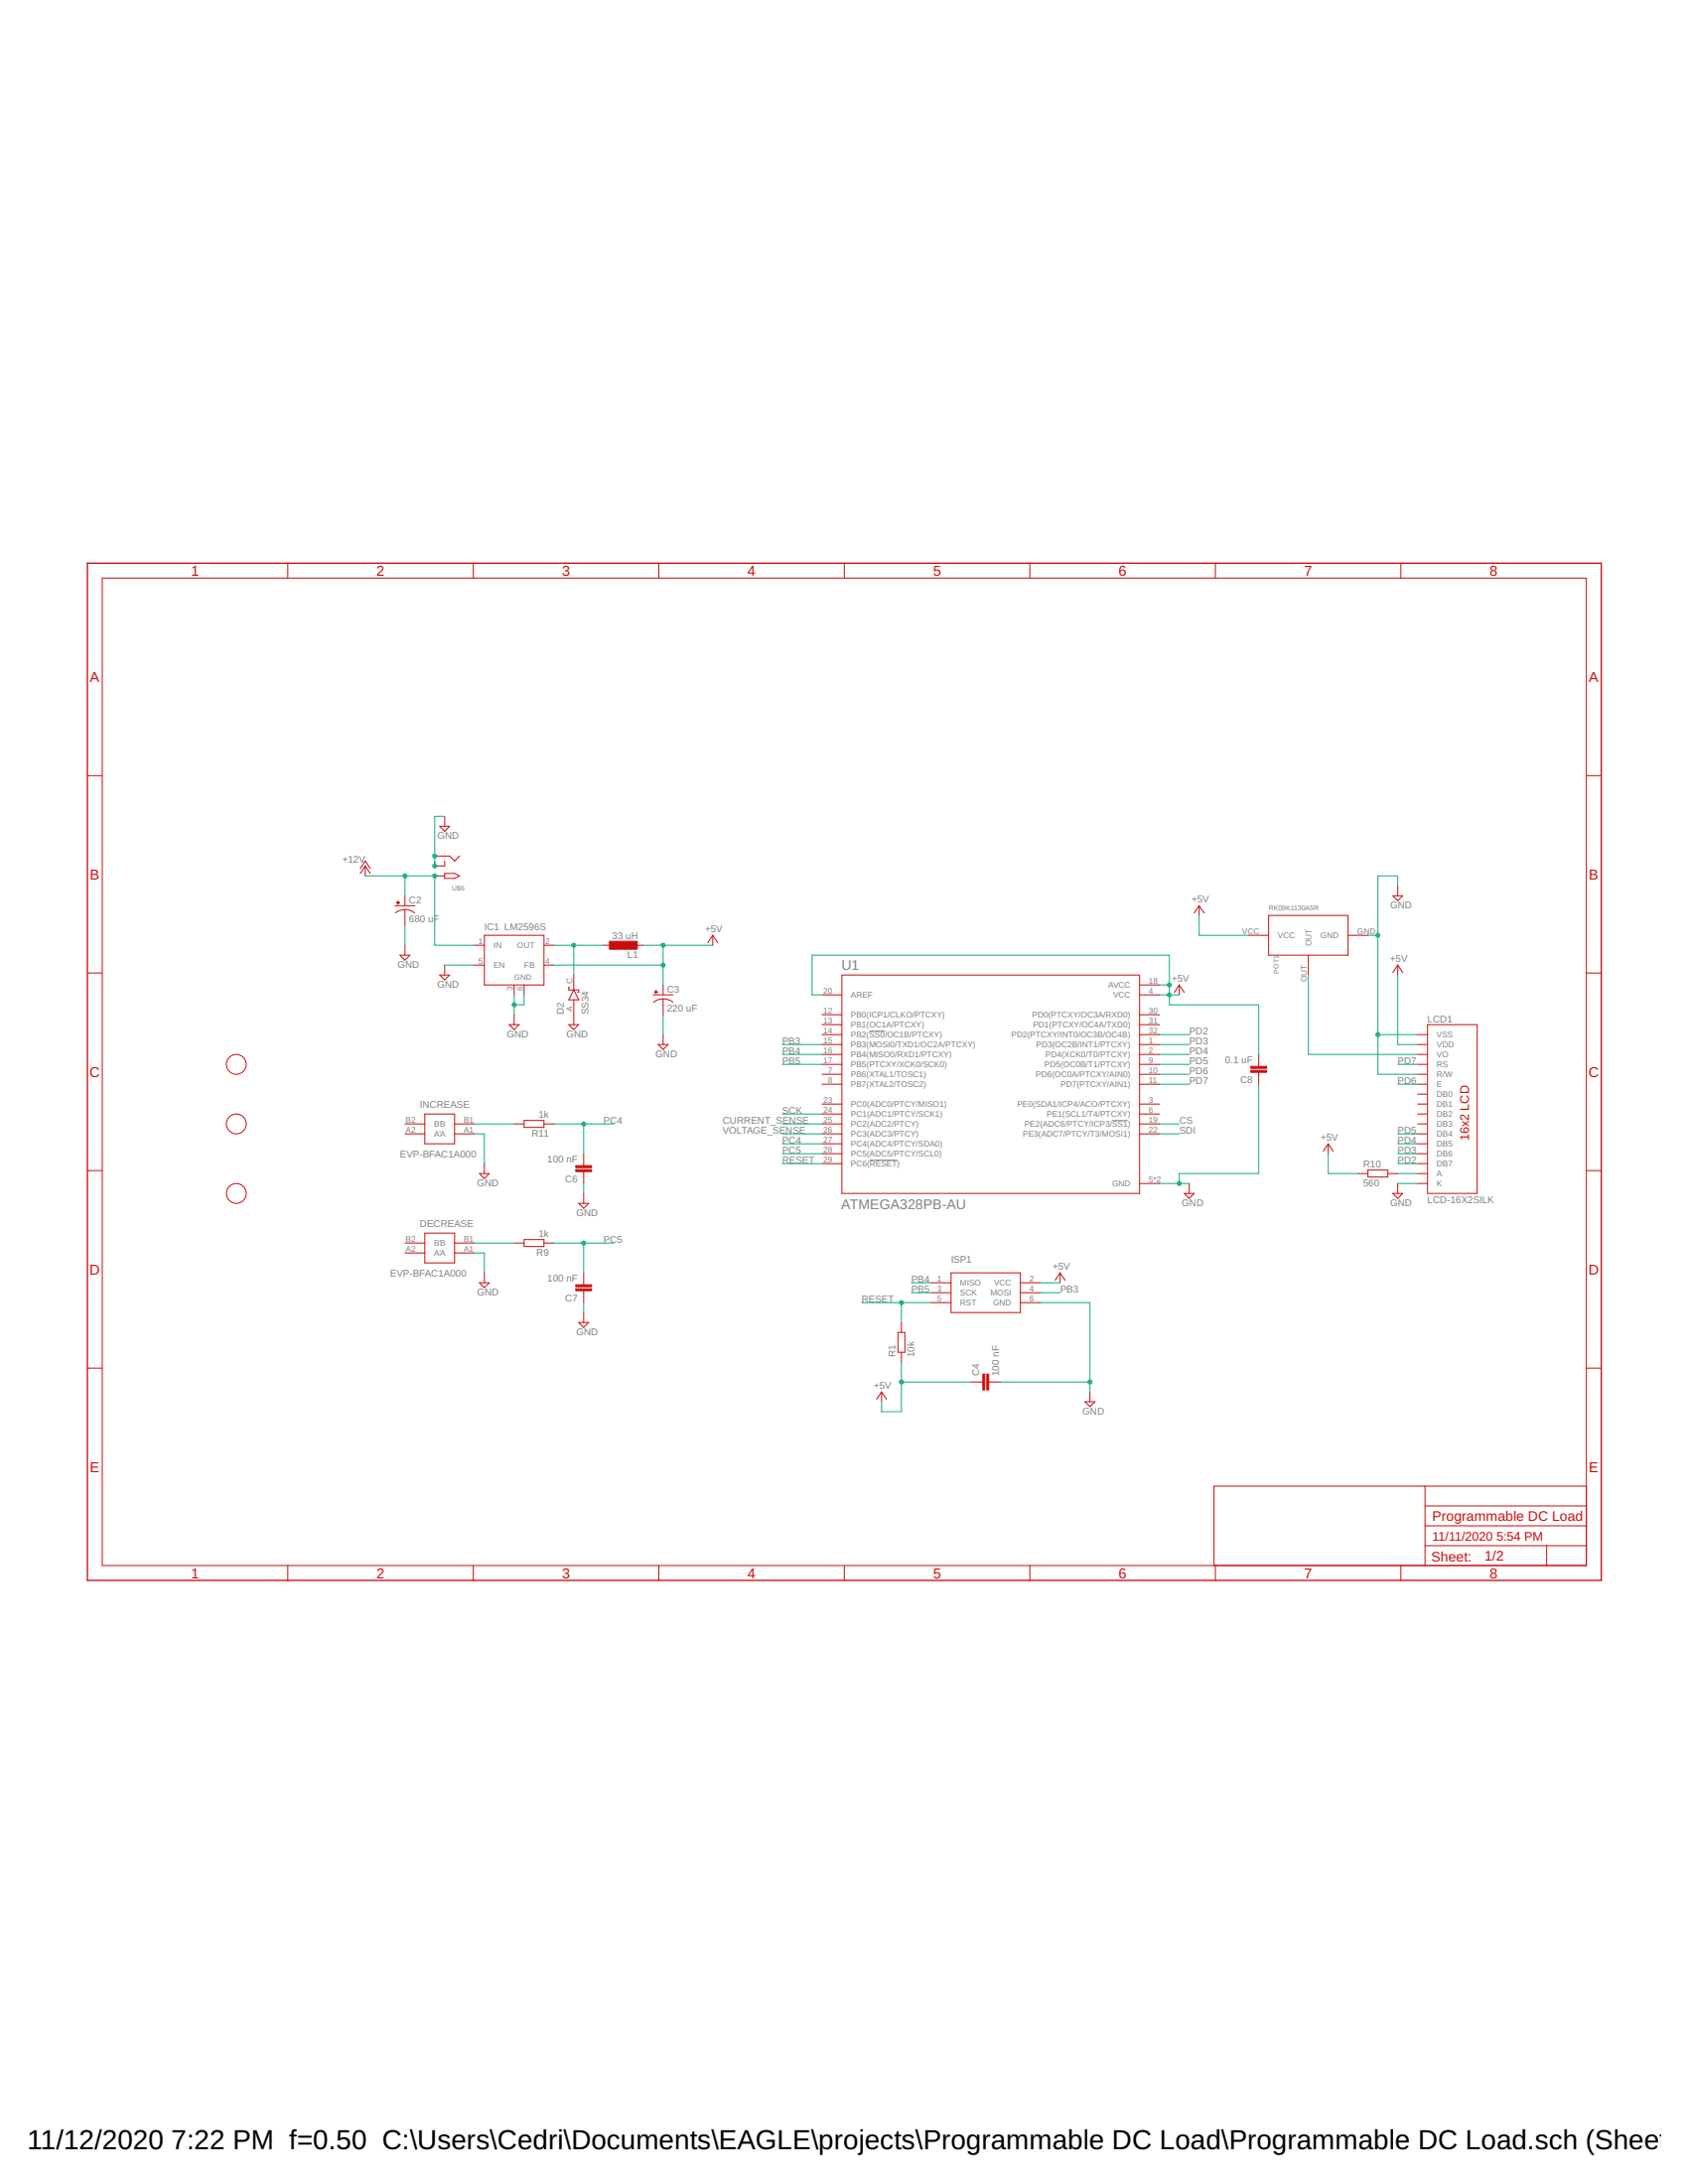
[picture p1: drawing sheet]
<svg xmlns="http://www.w3.org/2000/svg" width="216mm" height="279mm" viewBox="0 0 216 279" stroke-linecap="round" stroke-linejoin="round" font-family="sans-serif">
<path d="M111.2 131.9h2M111.3 148.4h3.5M142.2 143.3h2" fill="none" stroke="#808080" stroke-width=".13"/>
<g fill="none" stroke="#c90d0c" stroke-width=".13">
<path d="M13.1 74h189.8v126.3h-189.8zM36.8 72.1v1.9M60.5 72.1v1.9M84.3 72.1v1.9M108 72.1v1.9M131.7 72.1v1.9M155.4 72.1v1.9M179.2 72.1v1.9M11.2 99.2h1.9M202.9 99.2h1.9M46.1 111.1l.6-.9 .6 .9M46.7 110.8l.6 .9"/>
<path d="M46.7 110.8l-.6 .9M46.7 110.8v1.3M50.5 115.9h2.6M51.8 116.4a2.02 2.02 0 0 1 1.2 .4M51.8 116.4a2.2 2.2 0 0 0-1.2 .4M51.8 114.6v1.3M51.8 116.4v2M55.6 109.5h1.9l.6 .7 .7-.7M55.6 112.1h1.3M56.2 105.7h1.3l-.6 .6zM56.9 104.4v1.3M56.9 110.2v.6h-1.3"/>
<path d="M56.9 111.7h1.2l.7 .4-.7 .3h-1.2zM62 119.7h7.6v6.3h-7.6zM91.2 119.7l.6 .9M91.2 119.7l-.7 .9M91.2 119.7v1.2M153.4 115.9l.6 .9M153.4 115.9l-.7 .9M153.4 115.9v1.2M159.7 119.7h2.6M162.3 117.1h10.1v5.1h-10.1zM172.4 119.7h2.6M178.1 114.6h1.3l-.6 .6z"/>
<path d="M178.8 113.3v1.3M11.2 124.5h1.9M51.2 122.2h1.2l-.6 .6zM51.8 120.9v1.3M56.2 124.7h1.3l-.6 .7zM56.9 123.5v1.2M60.7 120.9h1.3M60.7 123.5h1.3M65.1 131.1h1.3l-.6 .6zM65.8 126v1.3M65.8 129.8v1.3M67 126v1.3"/>
<path d="M69.6 120.9h1.2M69.6 123.5h1.2M72.7 131.1h1.3l-.6 .6zM72.9 126.3h-.2v.3h1.3v.4h-.1M73.4 126.6l.6 1.3h-1.3zM73.4 124.7v1.9M73.4 127.9v3.2M77.2 120.9h1.3M81 120.9h1.3M83.5 127.3h2.6M84.2 133.6h1.2l-.6 .7zM84.8 127.8a2.02 2.02 0 0 1 1.3 .4"/>
<path d="M84.8 127.8a1.91 1.91 0 0 0-1.2 .4M84.8 126v1.3M84.8 127.8v2M84.8 132.4v1.2M105.1 131.1h2.6M105.1 138.7h2.6M105.1 137.4h2.6M105.1 136.2h2.6M105.1 133.6h2.6M105.1 134.9h2.6M105.1 132.4h2.6M105.1 127.3h2.6"/>
<path d="M105.1 129.8h2.6M107.7 124.7h38.1v28h-38.1zM145.8 131.1h2.5M145.8 138.7h2.5M145.8 137.4h2.5M145.8 136.2h2.5M145.8 133.6h2.5M145.8 134.9h2.5M145.8 132.4h2.5M145.8 126h2.5M145.8 127.3h2.5M145.8 129.8h2.5"/>
<path d="M150.8 126l.7 1M150.8 126l-.6 1M150.8 126v1.3M161 134.9v1.5M161 137.2v1.5M167.3 122.2v2.5M178.8 123.5v1.2M178.8 123.5l.6 .9M178.8 123.5l-.7 .9M181.3 140h1.3M181.3 138.7h1.3M181.3 137.4h1.3"/>
<path d="M181.3 136.2h1.3M181.3 133.6h1.3M181.3 134.9h1.3M181.3 132.4h1.3M182.6 131.1h6.3v21.6h-6.3zM202.9 124.5h1.9M11.2 149.8h1.9M51.8 143.8h2.5M51.8 145.1h2.5M51.8 159h2.5M54.3 142.5h3.8v3.8h-3.8zM54.3 157.8h3.8v3.8h-3.8z"/>
<path d="M58.1 143.8h2.6M58.1 145.1h2.6M58.1 159h2.6M61.3 150.1h1.3l-.6 .7zM62 148.9v1.2M65.8 143.8h1.2M65.8 159h1.2M67 143.3h2.6v.9h-2.6zM67 158.6h2.6v.9h-2.6zM69.6 143.8h1.2M69.6 159h1.2M74 153.9h1.3l-.6 .7z"/>
<path d="M74.7 147.6v1.5M74.7 149.9v1.5M74.7 152.7v1.2M105.1 141.2h2.6M105.1 142.5h2.6M105.1 143.8h2.6M105.1 145.1h2.6M105.1 146.3h2.6M105.1 147.6h2.6M105.1 148.9h2.6M145.8 141.2h2.5M145.8 142.5h2.5"/>
<path d="M145.8 143.8h2.5M145.8 145.1h2.5M145.8 151.4h2.5M151.5 152.7h1.2l-.6 .6zM152.1 151.4v1.3M169.9 146.3l.6 1M169.9 146.3l-.7 1M169.9 146.3v1.3M173.7 150.1h1.3M175 149.7h2.5v.9h-2.5zM177.5 150.1h1.3M178.1 152.7h1.3l-.6 .6z"/>
<path d="M178.8 151.4v1.3M181.3 150.1h1.3M181.3 141.2h1.3M181.3 142.5h1.3M181.3 143.8h1.3M181.3 145.1h1.3M181.3 146.3h1.3M181.3 147.6h1.3M181.3 148.9h1.3M181.3 151.4h1.3M202.9 149.8h1.9M11.2 175h1.9"/>
<path d="M51.8 160.3h2.5M58.1 160.3h2.6M61.3 164.1h1.3l-.6 .6zM62 162.8v1.3M74 169.2h1.3l-.6 .6zM74.7 162.8v1.6M74.7 165.1v1.5M74.7 167.9v1.3M112.8 178.1l.6 .9M112.8 178.1l-.7 .9M112.8 178.1v1.2M114.9 170.5h.8v2.5h-.8z"/>
<path d="M115.3 169.2v1.3M115.3 173v1.3M119.1 164.1h2.5M119.1 165.4h2.5M119.1 166.6h2.5M121.6 162.8h8.9v5.1h-8.9zM124.2 176.8h1.5M126.5 176.8h1.5M130.5 164.1h2.6M130.5 165.4h2.6M130.5 166.6h2.6M135.6 162.8l.6 1"/>
<path d="M135.6 162.8l-.6 1M135.6 162.8v1.3M138.8 179.3h1.2l-.6 .7zM139.4 178.1v1.2M202.9 175h1.9M182.3 197.7h20.6M182.3 190.1v10.2M182.3 195.2h20.6M182.3 192.7h20.6M197.8 197.7v2.6M202.9 190.1h-47.6v10.2M36.8 200.3v1.9"/>
<path d="M60.5 200.3v1.9M84.3 200.3v1.9M108 200.3v1.9M131.7 200.3v1.9M155.4 200.3v1.9M179.2 200.3v1.9"/>
<circle cx="30.2" cy="136.2" r="1.27"/>
<circle cx="30.2" cy="143.8" r="1.27"/>
<circle cx="30.2" cy="152.7" r="1.27"/>
</g>
<path d="M11.2 72.1h193.6v130.1h-193.6z" fill="none" stroke="#c90d0c" stroke-width=".17"/>
<g fill="#c90d0c" stroke="#c90d0c" stroke-width=".13">
<path d="M50.7 115.5h.4z"/>
<path d="M50.9 115.3v.4z"/>
<path d="M126.2 175.8h.3v2h-.3z"/>
<path d="M125.7 175.8h.3v2h-.3z"/>
<path d="M73.6 149.1h2.1v.3h-2.1z"/>
<path d="M73.6 149.6h2.1v.3h-2.1z"/>
<path d="M73.6 164.4h2.1v.2h-2.1z"/>
<path d="M73.6 164.9h2.1v.2h-2.1z"/>
<path d="M160 136.4h2v.3h-2z"/>
<path d="M160 136.9h2v.3h-2z"/>
<path d="M78 120.4h3.5v1h-3.5z"/>
<path d="M83.7 126.9h.4z"/>
<path d="M83.9 126.7v.4z"/>
</g>
<g fill="none" stroke="#0dab76" stroke-width=".13">
<path d="M46.7 112.1h8.9v8.8h5.1M51.8 112.1v2.5M51.8 118.4v2.5M56.9 104.4h-1.3v6.4M153.4 117.1v2.6h6.3M175 119.7h1.2M178.8 113.3v-1.2h-2.6v25.3h5.1M56.9 123.5h3.8M65.8 127.3v2.5M67 127.3v1.2h-1.2M70.8 123.5h14M70.8 120.9h6.4"/>
<path d="M73.4 120.9v3.8M82.3 120.9h8.9M84.8 120.9v5.1M84.8 129.8v2.6M100.1 134.9h5M100.1 133.6h5M100.1 136.2h5M105.1 127.3h-1.2v-5.1h45.7v6.3h11.4v6.4M148.3 137.4h3.8M148.3 132.4h3.8M148.3 134.9h3.8M148.3 133.6h3.8"/>
<path d="M148.3 136.2h3.8M148.3 138.7h3.8M148.3 127.3h2.5M148.3 126h1.3M161 138.7v11.4h-10.2v1.3M167.3 124.7v10.2h14M176.2 132.4h5.1M178.8 124.7v8.9h2.5M178.8 136.2h2.5M178.8 138.7h2.5M60.7 145.1h1.3v3.8M60.7 143.8h5.1"/>
<path d="M60.7 159h5.1M70.8 143.8h7.7M70.8 159h7.7M74.7 143.8v3.8M74.7 151.4v1.3M74.7 159v3.8M100.1 145.1h5M100.1 143.8h5M100.1 142.5h5M100.1 148.9h5M100.1 147.6h5M100.1 146.3h5"/>
<path d="M148.3 145.1h2.5M148.3 151.4h3.8M148.3 143.8h2.5M169.9 147.6v2.5h3.8M178.8 145.1h2.5M178.8 151.4h2.5M178.8 150.1h2.5M178.8 148.9h2.5M178.8 147.6h2.5M178.8 146.3h2.5M60.7 160.3h1.3v2.5M74.7 166.6v1.3"/>
<path d="M110.2 166.6h8.9M115.3 176.8h8.9M115.3 166.6v2.6M115.3 174.3v6.3h-2.5v-1.3M116.6 165.4h2.5M116.6 164.1h2.5M128 176.8h11.4M133.1 166.6h6.3v11.5M133.1 165.4h2.5M133.1 164.1h2.5"/>
</g>
<g fill="#0dab76" stroke="#0dab76" stroke-width=".13">
<circle cx="150.8" cy="151.4" r=".25"/>
<circle cx="55.6" cy="110.8" r=".25"/>
<circle cx="55.6" cy="109.5" r=".25"/>
<circle cx="65.8" cy="128.5" r=".25"/>
<circle cx="139.4" cy="176.8" r=".25"/>
<circle cx="176.2" cy="132.4" r=".25"/>
<circle cx="176.2" cy="119.7" r=".25"/>
<circle cx="115.3" cy="166.6" r=".25"/>
<circle cx="84.8" cy="120.9" r=".25"/>
<circle cx="84.8" cy="123.5" r=".25"/>
<circle cx="115.3" cy="176.8" r=".25"/>
<circle cx="149.6" cy="126" r=".25"/>
<circle cx="149.6" cy="127.3" r=".25"/>
<circle cx="51.8" cy="112.1" r=".25"/>
<circle cx="55.6" cy="112.1" r=".25"/>
<circle cx="74.7" cy="143.8" r=".25"/>
<circle cx="74.7" cy="159" r=".25"/>
<circle cx="73.4" cy="120.9" r=".25"/>
</g>
<g font-size="3.5">
<text x="3.5" y="274.9">11/12/2020</text>
<text x="21.9" y="274.9">7:22 PM f=0.50 C:\Users\Cedri\Documents\EAGLE\projects\Programmable DC Load\Programmable DC Load.sch (Sheet: 1</text>
</g>
<g font-size="1.8" fill="#c90d0c">
<text x="24.4" y="73.7">1</text>
<text x="48.2" y="73.7">2</text>
<text x="71.9" y="73.7">3</text>
<text x="95.6" y="73.7">4</text>
<text x="119.3" y="73.7">5</text>
<text x="143.1" y="73.7">6</text>
<text x="166.8" y="73.7">7</text>
<text x="190.5" y="73.7">8</text>
<text x="11.5" y="87.2">A</text>
<text x="203.2" y="87.2">A</text>
<text x="11.5" y="112.5">B</text>
<text x="203.2" y="112.5">B</text>
<text x="11.5" y="137.8">C</text>
<text x="203.2" y="137.8">C</text>
<text x="11.5" y="163">D</text>
<text x="203.2" y="163">D</text>
<text x="11.5" y="188.3">E</text>
<text x="203.2" y="188.3">E</text>
<text x="183.2" y="194.6">Programmable DC Load</text>
<text x="24.4" y="201.9">1</text>
<text x="48.2" y="201.9">2</text>
<text x="71.9" y="201.9">3</text>
<text x="95.6" y="201.9">4</text>
<text x="119.3" y="201.9">5</text>
<text x="143.1" y="201.9">6</text>
<text x="166.8" y="201.9">7</text>
<text x="183.1" y="199.7">Sheet:</text>
<text x="189.9" y="199.6">1/2</text>
<text x="190.5" y="201.9">8</text>
</g>
<g font-size="1.8" fill="#808080">
<text x="107.6" y="124">U1</text>
<text x="107.6" y="154.7">ATMEGA328PB-AU</text>
</g>
<g font-size="1.6" fill="#c90d0c">
<text x="187.9" y="145.9" transform="rotate(-90 187.9 145.9)">16x2 LCD</text>
<text x="183.2" y="197.1">11/11/2020</text>
<text x="191.4" y="197.1">5:54 PM</text>
</g>
<g font-size="1.2" fill="#808080">
<text x="55.9" y="107.3">GND</text>
<text x="43.8" y="110.4">+12V</text>
<text x="52.3" y="118">680 uF</text>
<text x="52.3" y="115.5">C2</text>
<text x="62" y="119">IC1 LM2596S</text>
<text x="90.2" y="119.3">+5V</text>
<text x="152.4" y="115.5">+5V</text>
<text x="177.8" y="116.2">GND</text>
<text x="50.8" y="123.8">GND</text>
<text x="78.3" y="120.2">33 uH</text>
<text x="80.2" y="122.6">L1</text>
<text x="149.9" y="125.6">+5V</text>
<text x="177.8" y="123.1">+5V</text>
<text x="55.9" y="126.3">GND</text>
<text x="72.1" y="129.8" transform="rotate(-90 72.1 129.8)">D2</text>
<text x="75.3" y="129.8" transform="rotate(-90 75.3 129.8)">SS34</text>
<text x="85.3" y="129.4">220 uF</text>
<text x="85.3" y="127">C3</text>
<text x="182.6" y="130.8">LCD1</text>
<text x="64.8" y="132.7">GND</text>
<text x="72.4" y="132.7">GND</text>
<text x="83.9" y="135.2">GND</text>
<text x="100.1" y="133.6">PB3</text>
<text x="100.1" y="134.9">PB4</text>
<text x="100.1" y="136.2">PB5</text>
<text x="152.1" y="132.4">PD2</text>
<text x="152.1" y="133.6">PD3</text>
<text x="152.1" y="134.9">PD4</text>
<text x="152.1" y="136.2">PD5</text>
<text x="152.1" y="137.4">PD6</text>
<text x="156.7" y="136">0.1 uF</text>
<text x="178.8" y="136.2">PD7</text>
<text x="53.7" y="141.7">INCREASE</text>
<text x="68.9" y="143">1k</text>
<text x="77.2" y="143.8">PC4</text>
<text x="92.4" y="143.8">CURRENT_SENSE</text>
<text x="100.1" y="142.5">SCK</text>
<text x="150.8" y="143.8">CS</text>
<text x="152.1" y="138.7">PD7</text>
<text x="158.6" y="138.5">C8</text>
<text x="178.8" y="138.7">PD6</text>
<text x="51.2" y="148">EVP-BFAC1A000</text>
<text x="68" y="145.4">R11</text>
<text x="70" y="148.7">100 nF</text>
<text x="92.4" y="145.1">VOLTAGE_SENSE</text>
<text x="100.1" y="148.9">RESET</text>
<text x="100.1" y="146.3">PC4</text>
<text x="100.1" y="147.6">PC5</text>
<text x="150.8" y="145.1">SDI</text>
<text x="168.9" y="145.9">+5V</text>
<text x="174.3" y="149.4">R10</text>
<text x="178.8" y="148.9">PD2</text>
<text x="178.8" y="147.6">PD3</text>
<text x="178.8" y="146.3">PD4</text>
<text x="178.8" y="145.1">PD5</text>
<text x="61" y="151.7">GND</text>
<text x="72.3" y="151.2">C6</text>
<text x="73.7" y="155.5">GND</text>
<text x="151.2" y="154.3">GND</text>
<text x="174.3" y="151.8">560</text>
<text x="177.8" y="154.3">GND</text>
<text x="182.6" y="153.9">LCD-16X2SILK</text>
<text x="53.7" y="156.9">DECREASE</text>
<text x="68.6" y="160.7">R9</text>
<text x="68.9" y="158.3">1k</text>
<text x="77.2" y="159">PC5</text>
<text x="121.6" y="161.6">ISP1</text>
<text x="49.9" y="163.3">EVP-BFAC1A000</text>
<text x="61" y="165.7">GND</text>
<text x="70" y="163.9">100 nF</text>
<text x="72.3" y="166.4">C7</text>
<text x="110.2" y="166.6">RESET</text>
<text x="116.6" y="164.1">PB4</text>
<text x="116.6" y="165.4">PB5</text>
<text x="134.6" y="162.4">+5V</text>
<text x="135.6" y="165.4">PB3</text>
<text x="73.7" y="170.8">GND</text>
<text x="114.5" y="173.6" transform="rotate(-90 114.5 173.6)">R1</text>
<text x="116.9" y="173.6" transform="rotate(-90 116.9 173.6)">10k</text>
<text x="111.8" y="177.7">+5V</text>
<text x="125.3" y="176" transform="rotate(-90 125.3 176)">C4</text>
<text x="127.8" y="176" transform="rotate(-90 127.8 176)">100 nF</text>
<text x="138.5" y="180.9">GND</text>
</g>
<g font-size="1.1" fill="#808080">
<text x="158.9" y="119.5">VCC</text>
<text x="173.6" y="119.5">GND</text>
<text x="61.2" y="120.8">1</text>
<text x="61.2" y="123.3">5</text>
<text x="63.1" y="121.3">IN</text>
<text x="63.1" y="123.9">EN</text>
<text x="66.2" y="121.3">OUT</text>
<text x="67.1" y="123.9">FB</text>
<text x="69.8" y="120.8">2</text>
<text x="69.8" y="123.3">4</text>
<text x="73.2" y="125.8" transform="rotate(-90 73.2 125.8)">C</text>
<text x="146.9" y="125.8">18</text>
<text x="163.4" y="120">VCC</text>
<text x="167.2" y="125.6" transform="rotate(-90 167.2 125.6)">OUT</text>
<text x="167.7" y="121" transform="rotate(-90 167.7 121)">OUT</text>
<text x="168.9" y="120">GND</text>
<text x="65.6" y="126.8" transform="rotate(-90 65.6 126.8)">3</text>
<text x="66.9" y="126.8" transform="rotate(-90 66.9 126.8)">6</text>
<text x="73.2" y="129.4" transform="rotate(-90 73.2 129.4)">A</text>
<text x="105.3" y="129.6">12</text>
<text x="105.3" y="130.9">13</text>
<text x="105.3" y="127.1">20</text>
<text x="108.8" y="130.2">PB0(ICP1/CLKO/PTCXY)</text>
<text x="108.8" y="131.5">PB1(OC1A/PTCXY)</text>
<text x="108.8" y="127.7">AREF</text>
<text x="132" y="130.2">PD0(PTCXY/OC3A/RXD0)</text>
<text x="132.1" y="131.5">PD1(PTCXY/OC4A/TXD0)</text>
<text x="141.8" y="126.4">AVCC</text>
<text x="142.4" y="127.7">VCC</text>
<text x="146.9" y="127.1">4</text>
<text x="146.9" y="129.6">30</text>
<text x="146.9" y="130.9">31</text>
<text x="105.3" y="132.2">14</text>
<text x="105.3" y="133.5">15</text>
<text x="105.3" y="134.7">16</text>
<text x="105.3" y="136">17</text>
<text x="105.9" y="137.3">7</text>
<text x="108.8" y="132.7">PB2(SS0/OC1B/PTCXY)</text>
<text x="108.8" y="134">PB3(MOSI0/TXD1/OC2A/PTCXY)</text>
<text x="108.8" y="135.3">PB4(MISO0/RXD1/PTCXY)</text>
<text x="108.8" y="136.5">PB5(PTCXY/XCK0/SCK0)</text>
<text x="108.8" y="137.8">PB6(XTAL1/TOSC1)</text>
<text x="129.4" y="132.7">PD2(PTCXY/INT0/OC3B/OC4B)</text>
<text x="132.5" y="137.8">PD6(OC0A/PTCXY/AIN0)</text>
<text x="132.5" y="134">PD3(OC2B/INT1/PTCXY)</text>
<text x="133.6" y="136.6">PD5(OC0B/T1/PTCXY)</text>
<text x="133.7" y="135.3">PD4(XCK0/T0/PTCXY)</text>
<text x="146.9" y="132.2">32</text>
<text x="146.9" y="133.5">1</text>
<text x="146.9" y="134.7">2</text>
<text x="146.9" y="136">9</text>
<text x="146.9" y="137.3">10</text>
<text x="183.8" y="137.8">R/W</text>
<text x="183.8" y="136.5">RS</text>
<text x="183.8" y="134">VDD</text>
<text x="183.8" y="135.3">VO</text>
<text x="183.8" y="132.7">VSS</text>
<text x="51.9" y="143.6">B2</text>
<text x="59.3" y="143.6">B1</text>
<text x="105.3" y="141.1">23</text>
<text x="105.3" y="142.3">24</text>
<text x="105.3" y="143.6">25</text>
<text x="105.9" y="138.5">8</text>
<text x="108.8" y="139.1">PB7(XTAL2/TOSC2)</text>
<text x="108.8" y="141.6">PC0(ADC0/PTCY/MISO1)</text>
<text x="108.8" y="142.9">PC1(ADC1/PTCY/SCK1)</text>
<text x="130.1" y="141.6">PE0(SDA1/ICP4/ACO/PTCXY)</text>
<text x="133.9" y="142.9">PE1(SCL1/T4/PTCXY)</text>
<text x="135.7" y="139.1">PD7(PTCXY/AIN1)</text>
<text x="146.9" y="138.5">11</text>
<text x="146.9" y="143.6">19</text>
<text x="146.9" y="142.3">6</text>
<text x="146.9" y="141.1">3</text>
<text x="183.8" y="140.4">DB0</text>
<text x="183.8" y="141.6">DB1</text>
<text x="183.8" y="142.9">DB2</text>
<text x="183.8" y="139.1">E</text>
<text x="51.9" y="144.9">A2</text>
<text x="55.5" y="145.4">A'A</text>
<text x="55.5" y="144.2">B'B</text>
<text x="59.3" y="144.9">A1</text>
<text x="105.3" y="144.9">26</text>
<text x="105.3" y="146.1">27</text>
<text x="105.3" y="147.4">28</text>
<text x="105.3" y="148.7">29</text>
<text x="108.8" y="144.2">PC2(ADC2/PTCY)</text>
<text x="108.8" y="145.4">PC3(ADC3/PTCY)</text>
<text x="108.8" y="146.7">PC4(ADC4/PTCY/SDA0)</text>
<text x="108.8" y="148">PC5(ADC5/PTCY/SCL0)</text>
<text x="108.8" y="149.2">PC6(RESET)</text>
<text x="130.8" y="145.4">PE3(ADC7/PTCY/T3/MOSI1)</text>
<text x="131" y="144.2">PE2(ADC6/PTCY/ICP3/SS1)</text>
<text x="146.9" y="144.9">22</text>
<text x="183.8" y="144.2">DB3</text>
<text x="183.8" y="145.4">DB4</text>
<text x="183.8" y="146.7">DB5</text>
<text x="183.8" y="148">DB6</text>
<text x="183.8" y="149.2">DB7</text>
<text x="142.2" y="151.8">GND</text>
<text x="146.9" y="151.2">5*2</text>
<text x="183.8" y="150.5">A</text>
<text x="183.8" y="151.8">K</text>
<text x="51.9" y="160.1">A2</text>
<text x="51.9" y="158.8">B2</text>
<text x="55.5" y="160.7">A'A</text>
<text x="55.5" y="159.4">B'B</text>
<text x="59.3" y="160.1">A1</text>
<text x="59.3" y="158.8">B1</text>
<text x="119.9" y="163.9">1</text>
<text x="119.9" y="165.2">3</text>
<text x="119.9" y="166.5">5</text>
<text x="122.8" y="164.5">MISO</text>
<text x="122.8" y="165.8">SCK</text>
<text x="122.8" y="167">RST</text>
<text x="126.7" y="165.8">MOSI</text>
<text x="127" y="167">GND</text>
<text x="127.1" y="164.5">VCC</text>
<text x="131.7" y="166.5">6</text>
<text x="131.7" y="165.2">4</text>
<text x="131.7" y="163.9">2</text>
</g>
<text font-size="1" fill="#808080" x="65.8" y="125.4">GND</text>
<g font-size=".9" fill="#808080">
<text x="57.8" y="114">U$6</text>
<text x="162.3" y="116.5">RK09K1130A5R</text>
<text x="163.5" y="124.5" transform="rotate(-90 163.5 124.5)">POT1</text>
</g>
</svg>
